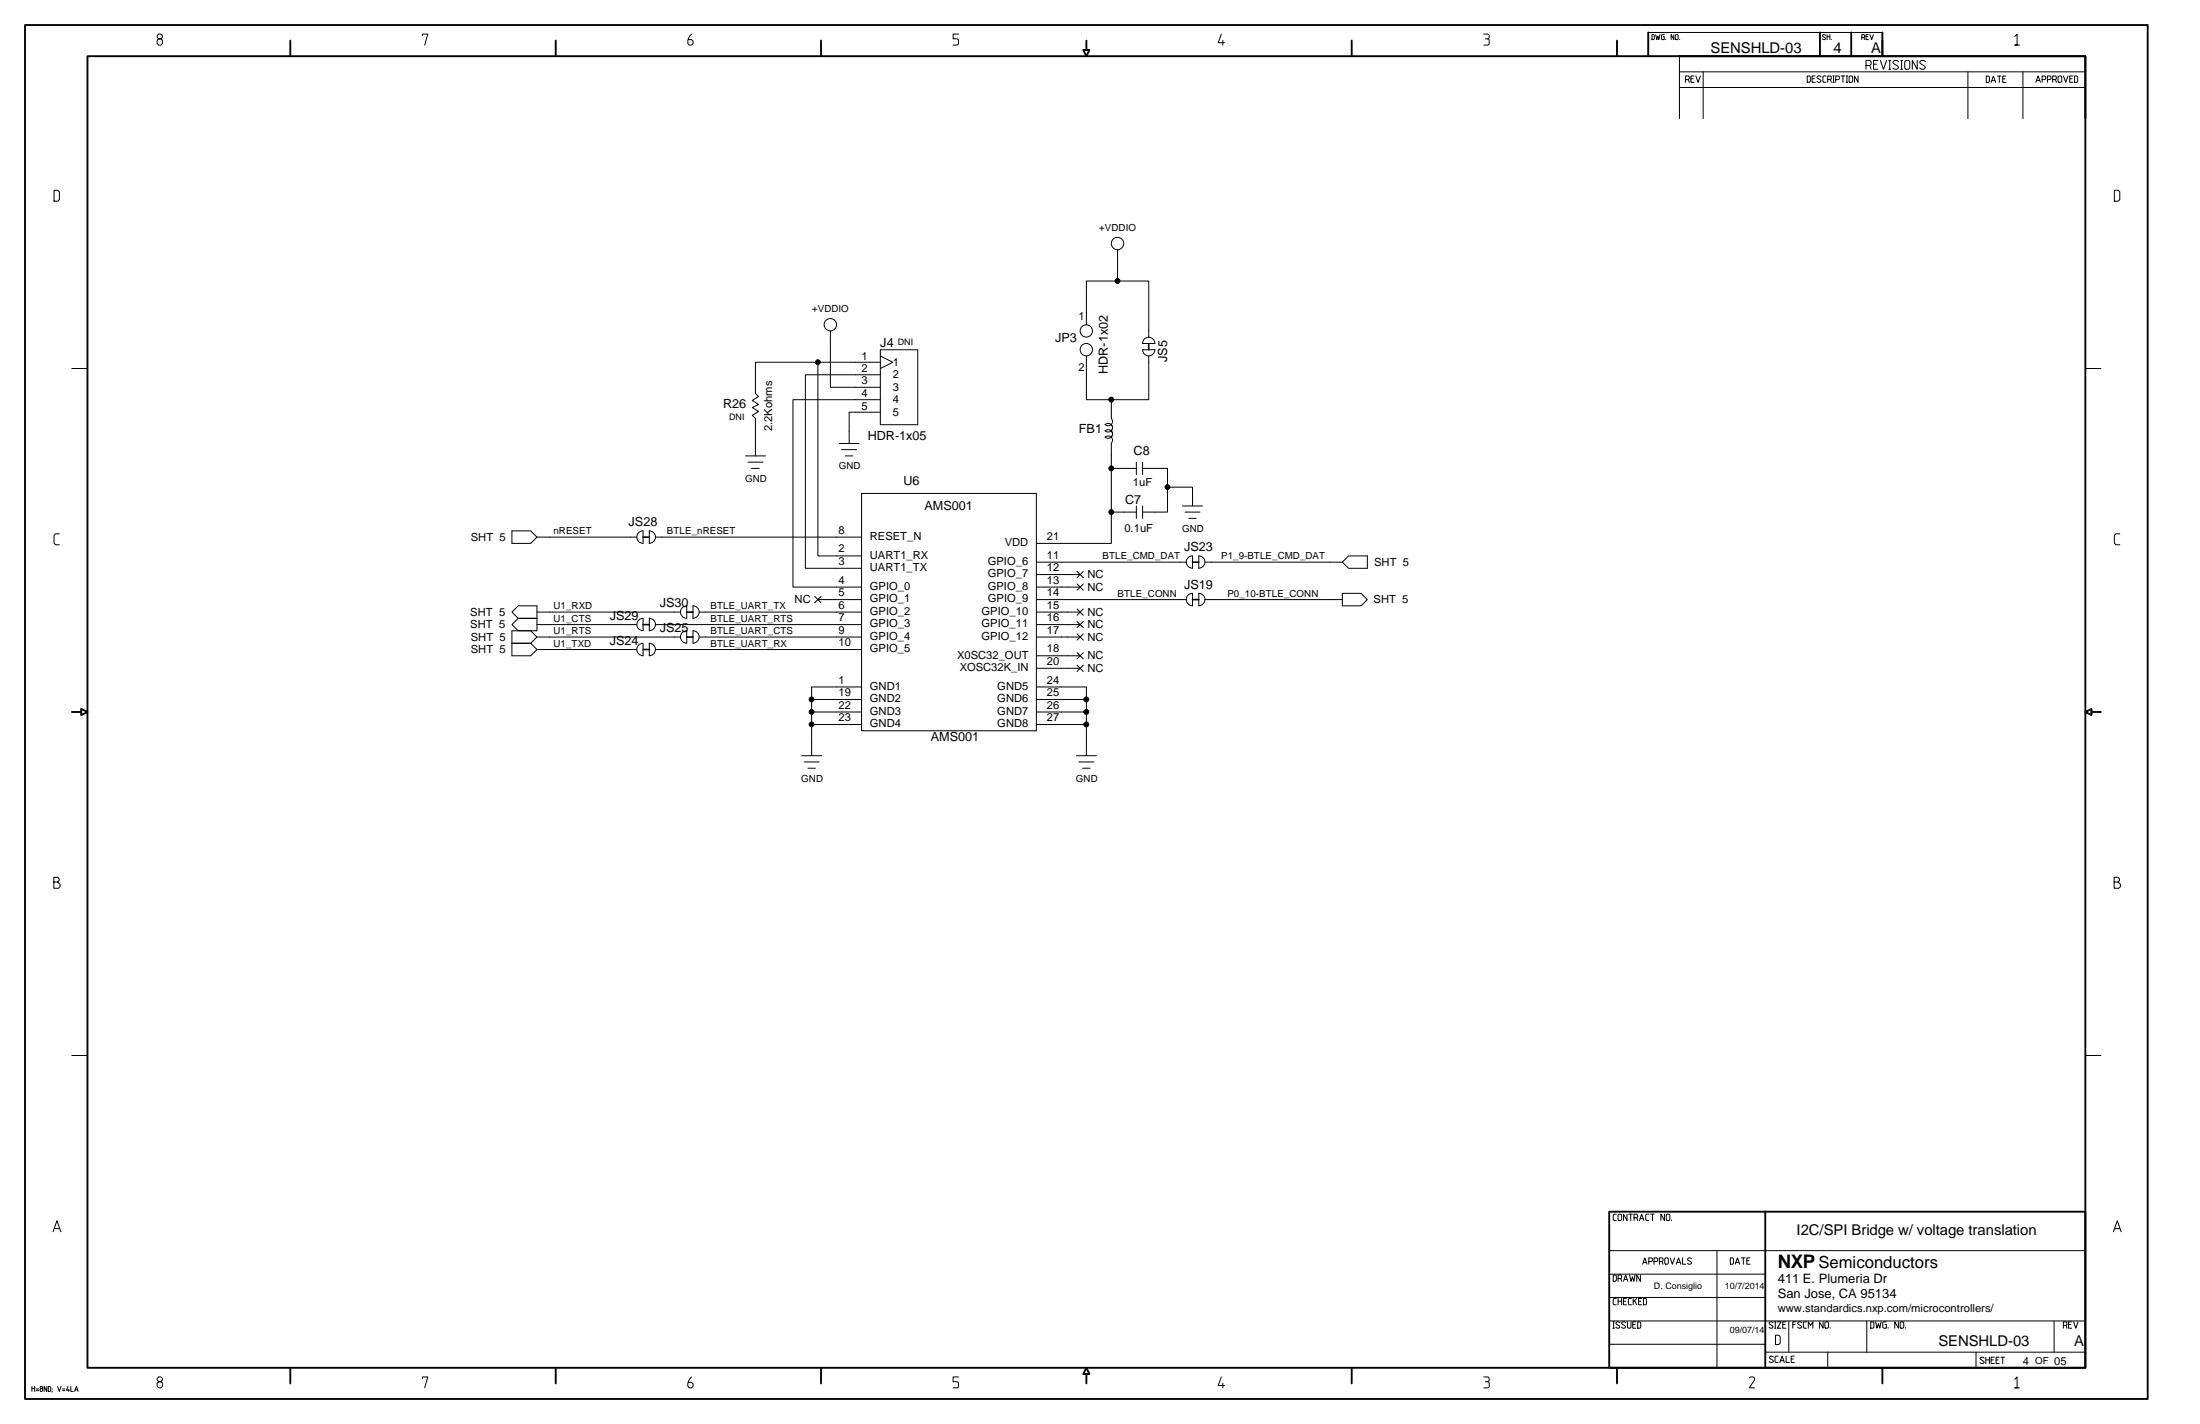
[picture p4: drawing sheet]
<svg xmlns="http://www.w3.org/2000/svg" width="432mm" height="279mm" viewBox="0 0 432 279" stroke-linecap="round" stroke-linejoin="round" font-family="sans-serif">
<g fill="none" stroke="#000" stroke-width=".2">
<path d="M31.1 6.7l-.3 .3v.3l.3 .3h.5l.3 .3v.6l-.3 .3h-.5l-.3-.3v-.6l.3-.3h.5l.3-.3v-.3l-.3-.3zM82.9 7v-.3h1.1l-.6 2.1M135.7 6.7a2.04 2.04 0 0 0-.7 1.8l.3 .3h.4l.3-.3v-.4l-.3-.3h-.6M188.1 6.7h-1v.9h.7l.3 .3-.1 .8-.9 .1M239.7 6.7l-.6 1.7h1.2M240 7.9v.9M291.2 6.7h.8a.55 .55 0 0 1 .2 .8l-.2 .1M291.5 7.6l.7 .1 .1 .8-.3 .3h-.8M324.2 6.8h.4l.1 .1v.7l-.1 .2h-.4zM325 6.8l.2 1 .2-.7 .2 .7 .2-1M326.6 6.8h-.4l-.1 .1 .1 .9h.4v-.6h-.1M326.9 7.7v.1"/>
<path d="M328.5 6.8v1l-.5-1v1M329 6.8l.4 .1v.7l-.2 .2-.4-.2v-.7zM329.6 11v12.3M329.6 17.2h79.7M329.6 14.1h79.7M329.7 7.7v.1M330.8 15.6h.6l.2-.1v-.4l-.2-.2h-.6v1.3M331.4 15.6l.2 .6M331.9 15.5h.4M332.5 14.9h-.6v1.3h.6M332.8 14.9l.5 1.3 .4-1.3M334.3 14.1v9.2"/>
<path d="M354.7 14.9h.5l.1 .2v.9l-.1 .2h-.5zM355.7 15.5h.4M356.3 14.9h-.6v1.3h.6M357.4 15.1a.47 .47 0 0 0-.8 .1l.7 .5v.3a.49 .49 0 0 1-.7 0M358.3 6.9l-.2-.1-.3 .1v.2l.5 .5-.2 .2-.4-.2M358.4 14.9h-.5l-.1 .2v.9l.1 .2h.5M358.6 7.2h.6M358.6 6.8v1M358.7 15.6h.6l.1-.1v-.4l-.1-.2h-.6v1.3M359.2 6.8v1M359.3 15.6l.1 .6M359.4 7.7v.1"/>
<path d="M359.7 16.2h.3M359.7 14.9h.3M359.9 14.9v1.3M360.3 15.6h.5l.2-.1v-.4l-.2-.2h-.5v1.3M361.4 14.9h.7M361.7 14.9v1.3M362.4 16.2h.2M362.4 14.9h.2M362.5 14.9v1.3M363.1 14.9h.4l.1 .2v.9l-.1 .2h-.4l-.2-.2v-.9zM364.7 14.9v1.3l-.7-1.3v1.3M365.4 7.3h.4l.2-.1-.2-.4h-.4v1"/>
<path d="M365.8 7.3l.2 .5M366.2 12.8h.8l.2-.2v-.5l-.2-.2h-.8v1.7M366.2 7.2h.4M366.7 6.8h-.5v1h.5M367 12.8l.2 .8M367 6.8l.3 1 .4-1M367.7 12.6h.6M368.6 11.9h-.9v1.7h.9M369.1 11.9l.6 1.7 .6-1.7M369.5 6.4h-46v4.6h46M370.7 13.6h.4M370.7 11.9h.4"/>
<path d="M370.9 11.9v1.7M372.6 12.1a.62 .62 0 0 0-1.1 .1l.1 .3 .9 .5 .1 .2-.1 .3a.7 .7 0 0 1-1-.2M373 13.6h.4M373 11.9h.4M373.2 11.9v1.7M374.1 11.9h.5l.2 .2v1.2l-.2 .3h-.5l-.3-.3v-1.2zM376.3 11.9v1.7l-1-1.7v1.7M377.9 12.1a.62 .62 0 0 0-1.1 .1l.1 .3 .9 .5 .1 .2-.1 .3a.68 .68 0 0 1-1-.2M386.2 14.1v9.2M389.8 14.9h.5l.2 .2v.9l-.2 .2h-.5zM390.8 16.2l.4-1.3 .5 1.3M391 15.8h.5"/>
<path d="M392 14.9h.7M392.4 14.9v1.3M393.1 15.5h.4M393.7 14.9h-.6v1.3h.6M395.5 7.2l.4-.5v2.1h-.4h.9M397 14.1v9.2M399.6 16.2l.4-1.3 .5 1.3M399.8 15.8h.5M400.8 15.6h.5l.2-.1v-.4l-.2-.2h-.5v1.3M401.8 15.6h.6l.1-.1v-.4l-.1-.2h-.6v1.3M402.9 15.6h.5l.2-.1v-.4l-.2-.2h-.5v1.3M403.4 15.6l.2 .6"/>
<path d="M404.1 14.9h.4l.2 .2v.9l-.2 .2h-.4l-.2-.2v-.9zM405 14.9l.4 1.3 .5-1.3M406.2 15.5h.5M406.8 14.9h-.6v1.3h.6M407.2 14.9h.4l.2 .2v.9l-.2 .2h-.4zM10.6 37.3h.8l.3 .4v1.5l-.3 .3h-.8zM415 37.3h.8l.3 .4v1.5l-.3 .3h-.8zM219.4 49v6.1M14.1 72.3h3.1M160.5 71.1v38h8.6M163 64.9v11.1h9.8M172.8 78.4h-17.2v36.8h13.5"/>
<path d="M172.8 73.5h-14.7v38h11M172.8 71.1h-24.5v6.1l.6 .6-1.2 .8 1.2 .8-1.2 .6 1.2 .7-1.2 .8 .6 .6v7.4M172.8 68.6h7.3v14.7h-7.3zM172.8 69.9l2.4 1.2-2.4 1.2M213.2 63.7v-8.6h12.3v11.1M218.1 78.4v3.7a.85 .85 0 0 1 0 1.2 .85 .85 0 0 1-1.2 0M224.3 68.6a1.21 1.21 0 0 0 1.2 1.2 1.21 1.21 0 0 0 1.2-1.2M224.3 68.6h2.4M224.8 66.4a1.21 1.21 0 0 1 1.9 1h-2.4v-.4zM225.5 69.8v8.6h-12.3v-8.5M409.3 72.3h3M146.3 89.5h3.9"/>
<path d="M146.8 90.7h3M147.5 91.9h1.5M164.7 87h3.9M165.2 88.2h2.9M165.9 89.5h1.5M169.1 96.8h34.3v46.6h-34.3zM172.8 80.9h-6.1v6.1M216.9 85.8a.88 .88 0 0 1 1.2 0 .88 .88 0 0 1 0 1.2v19.6h-14.7M216.9 83.3a.85 .85 0 0 1 1.2 0 .85 .85 0 0 1 0 1.2M216.9 84.5a.85 .85 0 0 1 1.2 0 .85 .85 0 0 1 0 1.2M218.1 83.3a.85 .85 0 0 1 0 1.2 .85 .85 0 0 1-1.2 0M218.1 84.5a.85 .85 0 0 1 0 1.3 .85 .85 0 0 1-1.2-.1"/>
<path d="M218.1 91.9h4.9M223 90.7v2.4M223 99.3v2.4M224.3 90.7v2.4M224.3 99.3v2.4M224.3 91.9h4.9v8.6h-4.9M229.2 95.6h4.9v3.7M232.1 99.3h3.9M11.7 104.7h-.8l-.3 .4v1.5l.3 .3h.8M100.5 104.2h3.7l1.2 1.2-1.2 1.2h-3.7zM105.4 105.4h19.6M126.2 106.6a1.22 1.22 0 0 1-1.2-1.2 1.22 1.22 0 0 1 1.2-1.2v2.4"/>
<path d="M127.4 106.6a1.22 1.22 0 0 0 1.3-1.2 1.22 1.22 0 0 0-1.3-1.2v2.4M159.9 117l1.2 1.3M160.5 117.6h8.6M161.1 117l-1.2 1.3M169.1 105.4h-40.4M203.4 110.3h29.4M203.4 117.6h29.4M203.4 112.7h8.6M203.4 115.2h8.6M211.4 112.1l1.2 1.2M211.4 114.6l1.2 1.2M211.4 119.5l1.2 1.2"/>
<path d="M212.6 112.1l-1.2 1.2M212.6 114.6l-1.2 1.2M212.6 119.5l-1.2 1.2M218.1 100.5h4.9M232.6 100.5h2.9M233.1 109.6l.6-.5h.3v2.4a1.21 1.21 0 0 1-.9-1.9zM233.3 101.7h1.5M234 118.9a1.22 1.22 0 0 1-1.2-1.3 1.22 1.22 0 0 1 1.2-1.2l.1 2.5M235.3 109.1a1.21 1.21 0 0 1 1.2 1.2 1.21 1.21 0 0 1-1.2 1.2zM235.3 118.9a1.22 1.22 0 0 0 1.2-1.3 1.22 1.22 0 0 0-1.2-1.2v2.5M236.5 110.3h27M263.5 117.6h-27"/>
<path d="M263.5 110.3l1.2-1.2h3.7v2.4h-3.7zM263.5 116.4h3.6l1.3 1.2-1.3 1.3h-3.6zM416.1 104.7h-.8l-.3 .4v1.5l.3 .3h.8M100.5 120.1l1.2-1.2h3.7v4.9h-3.7l-1.2-1.2 1.2-1.3h3.7h-3.7zM100.5 123.8h3.7l1.2 1.2-1.2 1.2h-3.7h3.7l1.2 1.2-1.2 1.3h-3.7zM105.4 120.1h28.2M105.4 125h28.2M105.4 127.4h19.6M125 122.6h-19.6M125.2 121.8l.6-.4 .4-.1v2.4a1.21 1.21 0 0 1-1-1.9zM125.2 126.7l.6-.4 .4-.1v2.5a1.22 1.22 0 0 1-1-2zM127.4 121.3a1.21 1.21 0 0 1 1.3 1.2 1.21 1.21 0 0 1-1.3 1.2z"/>
<path d="M127.4 126.2a1.22 1.22 0 0 1 1.3 1.2 1.22 1.22 0 0 1-1.3 1.3zM133.8 124.3l.6-.5h.4v2.4a1.22 1.22 0 0 1-1-1.9zM134.8 121.3a1.22 1.22 0 0 1-1.2-1.2 1.22 1.22 0 0 1 1.2-1.2v2.4M136 121.3a1.22 1.22 0 0 0 1.2-1.2 1.22 1.22 0 0 0-1.2-1.2v2.4M136 123.8a1.22 1.22 0 0 1 1.2 1.2 1.22 1.22 0 0 1-1.2 1.2zM159.3 137.2h9.8M169.1 134.8h-9.8v13.5M169.1 139.7h-9.8M169.1 120.1h-31.9M169.1 122.6h-40.4M169.1 125h-31.9M169.1 127.4h-40.4"/>
<path d="M203.4 134.8h9.8v13.5M203.4 137.2h9.8M203.4 139.7h9.8M203.4 120.1h8.6M203.4 122.6h8.6M203.4 125h8.6M203.4 128.7h8.6M203.4 131.1h8.6M211.4 121.9l1.2 1.2M211.4 124.4l1.2 1.2M211.4 128.1l1.2 1.2M211.4 130.5l1.2 1.2"/>
<path d="M212.6 121.9l-1.2 1.2M212.6 124.4l-1.2 1.2M212.6 128.1l-1.2 1.2M212.6 130.5l-1.2 1.2M157.4 148.3h3.9M157.8 149.5h3M158.6 150.7h1.4M169.1 142.2h-9.8M203.4 142.2h9.8M211.3 148.3h3.9M211.8 149.5h2.9M212.5 150.7h1.5"/>
<path d="M10.6 173.1h.7l.3-.4v-.3l-.3-.3h-.7v2.2h.9l.3-.3v-.5l-.5-.4M415 173.1h.7l.3-.4v-.3l-.3-.3h-.7v2.2h.9l.3-.3v-.5l-.5-.4M14.1 207.1h3.1M409.3 207.1h3M317.2 238.2h-.4l-.2 .2v.9l.2 .2h.4M317.8 238.2h.3l.2 .2v.9l-.2 .2h-.3l-.2-.2v-.9zM319.3 238.2v1.3l-.7-1.3v1.3M319.7 238.2h.7M320.1 238.2v1.3M320.7 238.9h.5l.2-.1v-.4l-.2-.2h-.5v1.3M321.2 238.9l.2 .6M321.8 239.5l.4-1.3 .4 1.3"/>
<path d="M321.9 239.1h.6M323.6 238.2h-.4l-.2 .2v.9l.2 .2h.4M324 238.2h.7M324.3 238.2v1.3M326.7 238.2v1.3l-.7-1.3v1.3M327.2 238.2h.4l.1 .2v.9l-.1 .2h-.4l-.2-.2v-.9zM328.1 239.4v.1M10.4 241.7l.8-2.2 .7 2.2M10.7 241.1h.9M315.8 245.4h93.5M315.8 254.6h30.7M315.8 250h30.7"/>
<path d="M315.8 259.2h93.5M316.6 259.4h.3M316.6 250.2h.5l.1 .1v.9l-.1 .2h-.5zM316.7 259.4v1.2M317.2 254.8h-.4l-.2 .1v.9l.2 .2h.4M317.6 255.3h.7M317.6 250.9h.5l.2-.2v-.4l-.2-.1h-.5v1.2M317.6 254.8v1.2M317.9 259.5a.47 .47 0 0 0-.8 .1l.7 .6 .1 .1-.1 .2a.47 .47 0 0 1-.7-.1M318.1 250.9l.2 .5M318.3 254.8v1.2M318.6 255.3h.5"/>
<path d="M318.6 251.4l.5-1.2 .4 1.2M318.8 251h.5M319.1 259.5a.47 .47 0 0 0-.8 .1l.7 .6v.3a.49 .49 0 0 1-.7-.1M319.2 254.8h-.6v1.2h.6M319.4 259.4v1l.2 .2h.4l.1-.2v-1M319.8 250.2l.3 1.2 .3-.9 .3 .9 .2-1.2M320.2 254.8h-.4l-.2 .1v.9l.2 .2h.4M320.5 259.9h.4M320.5 254.8v1.2M320.8 255.2l.4 .8M321.1 259.4h-.6v1.2h.6M321.2 254.8l-.7 .7"/>
<path d="M321.4 259.4h.5l.1 .1v.9l-.1 .2h-.5zM321.6 255.3h.4M322 250.2v1.2l-.8-1.2v1.2M322.2 254.8h-.6v1.2h.6M322.4 248.1l.4-1.3 .5 1.3M322.6 254.8h.4l.2 .1v.9l-.2 .2h-.4zM322.6 247.7h.5M323.6 247.5h.5l.2-.1v-.4l-.2-.2h-.5v1.3M324.6 247.5h.6l.2-.1v-.4l-.2-.2h-.6v1.3M325.7 247.5h.5l.2-.1v-.4l-.2-.2h-.5v1.3M326.2 247.5l.2 .6M326.9 246.8h.4l.1 .2v.9l-.1 .2h-.4l-.2-.2v-.9z"/>
<path d="M327.8 246.8l.4 1.3 .5-1.3M329 248.1l.5-1.3 .4 1.3M329.2 247.7h.5M330.2 246.8v1.3h.7M332 247a.47 .47 0 0 0-.8 .1l.8 .7-.3 .3-.5-.2M337 245.4v23M339.6 246.8h.5l.1 .2v.9l-.1 .2h-.5zM340.6 248.1l.4-1.3 .5 1.3M340.7 247.7h.6M341.8 246.8h.7M342.2 246.8v1.3M342.9 247.4h.4"/>
<path d="M343.5 246.8h-.6v1.3h.6M348 259.5a.47 .47 0 0 0-.8 .1l.8 .7-.3 .3-.5-.2M348.3 259.4h.3M348.4 259.4v1.2M348.8 259.4h.8l-.8 1.2h.8M349.9 259.9h.5M350.5 259.4h-.6v1.2h.6M351.1 259.2v6.1M351.9 259.9h.4M352.5 259.4h-.6v1.2M353.6 259.5a.47 .47 0 0 0-.8 .1l.8 .7a.45 .45 0 0 1-.3 .3 .45 .45 0 0 1-.5-.2M354.6 259.4h-.5l-.2 .1v.9l.2 .2h.5"/>
<path d="M357.8 259.4v1.2l-.7-1.2v1.2M358.3 259.4h.4l.2 .1v.9l-.2 .2h-.4l-.1-.2v-.9zM366.4 259.2v6.1M367.2 259.4h.4l.2 .1v.9l-.2 .2h-.4zM368.1 259.4l.3 1.2 .3-.9 .3 .9 .2-1.2M370.2 259.4h-.5l-.2 .1v.9l.2 .2h.5v-.7h-.2M372.6 259.4v1.2l-.7-1.2v1.2M373.1 259.4h.4l.2 .1v.9l-.2 .2h-.4l-.2-.2v-.9zM403.2 259.2v6.1M406 259.9h.4M406.6 259.4h-.6v1.2h.6M407 259.4l.4 1.2 .5-1.2"/>
<path d="M414.8 241.7l.8-2.2 .7 2.2M415.1 241.1h.9M6.3 272v1M6.3 272.4h.5M6.8 272v1M7.1 272.9h.5M7.1 272.5h.5M8 272l-.1 .3 .4 .3-.1 .4h-.2l-.1-.4 .3-.2 .1-.2zM9.2 272v1l-.5-1v1M9.5 272l.4 .2v.7l-.1 .1h-.3zM10.2 272.9v.2M10.2 272.5v.1"/>
<path d="M11.3 272l.3 1 .4-1M12.3 272.9h.4M12.3 272.5h.4M13.3 272l-.2 .8h.5M13.5 272.6v.4M13.9 272v1h.5M14.6 273l.4-1 .3 1M14.8 272.7h.4M31.1 270.2l-.3 .3v.3l.3 .3h.5l.3 .3v.6l-.3 .3h-.5l-.3-.3v-.6l.3-.3h.5l.3-.3v-.3l-.3-.3zM82.9 270.5v-.3h1.1l-.6 2.1M135.7 270.2a2.03 2.03 0 0 0-.7 1.8l.3 .3h.4l.3-.3v-.4l-.3-.4h-.6M188.1 270.2h-1v.9h.7l.3 .3-.1 .8-.9 .1"/>
<path d="M239.7 270.2l-.6 1.6h1.2M240 271.4v.9M291.2 270.2h.8a.5 .5 0 0 1 .3 .4 .5 .5 0 0 1-.3 .5M291.5 271.1l.7 .1 .1 .8-.3 .3h-.8M315.8 263.8h30.7M316.6 260.6h.3M343.3 270.3l.3-.1h.5l.2 .1 .1 .2v.3l-1.1 1.5h1.1M346.5 265.3h62.8M348.1 266.3a.47 .47 0 0 0-.8 .1l.8 .7a.45 .45 0 0 1-.8 0M348.3 260.6h.3M348.5 262h.6l.3 .3v1.2l-.3 .3h-.6zM349 266.1h-.4l-.2 .2v.8l.2 .2h.4"/>
<path d="M349.3 267.3l.5-1.2 .4 1.2M349.5 267h.6M350.6 266.1v1.2h.6M351.6 266.6h.4M352.2 266.1h-.6v1.2h.6M354.9 260.6v-1.2l.5 .7 .4-.7v1.2M358.7 265.3v3.1M359.2 260.5v.1M370.6 260.5v.1M374 260.5v.1M387.8 265.3v3.1M389.4 266.5l-.5-.2-.3 .3 .7 .5 .1 .2-.1 .1a.47 .47 0 0 1-.7-.1"/>
<path d="M389.8 266.3v1.2M389.8 266.8h.7M390.5 266.3v1.2M390.8 266.8h.4M391.4 266.3h-.6v1.2h.6M391.8 266.8h.4M392.4 266.3h-.6v1.2h.6M392.7 266.3h.7M393.1 266.3v1.2M395.5 270.6l.4-.4v2.1h-.4h.9M405 260.1h.5l.2-.2v-.4l-.2-.1h-.5v1.2M405.5 260.1l.2 .5"/>
<circle cx="219.3" cy="47.8" r="1.22"/>
<circle cx="163" cy="63.7" r="1.21"/>
<circle cx="213.2" cy="68.6" r="1.21"/>
<circle cx="213.2" cy="64.9" r="1.21"/>
</g>
<g fill="#000" stroke="#000" stroke-width=".2">
<circle cx="219.3" cy="55.1" r=".48"/>
<circle cx="160.5" cy="71.1" r=".48"/>
<circle cx="218.1" cy="78.4" r=".48"/>
<circle cx="218.1" cy="91.9" r=".48"/>
<circle cx="229.1" cy="95.6" r=".48"/>
<circle cx="218.1" cy="100.5" r=".48"/>
<circle cx="159.3" cy="139.7" r=".48"/>
<circle cx="159.3" cy="137.2" r=".48"/>
<circle cx="213.2" cy="139.7" r=".48"/>
<circle cx="213.2" cy="137.2" r=".48"/>
<circle cx="159.3" cy="142.1" r=".48"/>
<circle cx="213.2" cy="142.1" r=".48"/>
</g>
<g fill="none" stroke="#000" stroke-width=".37">
<path d="M4.9 4.9h416.6v269.6h-416.6zM17.2 11h392.1v257.4h-392.1zM57 8v3M109.1 8v3M161.1 8v3M213.2 8v1.8h-.6l.6 1.2 .6-1.2h-.6M265.3 8v3M317.4 8v3M323.5 6.4v4.6M329.6 11h79.7v12.3M357.2 6.4v4.6M363.3 6.4v4.6"/>
<path d="M369.5 6.4v4.6M14.1 139.7h1.8v.6l1.3-.6-1.3-.6v.6M410.5 139.7v.6l-1.2-.6 1.2-.6v.6h1.8M315.8 237.7h93.5v30.7h-93.5zM346.5 237.7v30.7M57 268.4v3M109.1 268.4v3M161.1 268.4v3M213.2 269.6h-.6l.6-1.2 .6 1.2h-.6v1.8M265.3 268.4v3M317.4 268.4v3M369.5 268.4v3"/>
</g>
<path d="M225.5 67.4v1.2M126.2 105.4h1.2M234.1 110.3h1.2M234.1 117.6h1.2M126.2 122.6h1.2M126.2 127.4h1.2M134.8 120.1h1.2M134.8 125h1.2" fill="none" stroke="#000" stroke-width=".32"/>
<text font-size="3.7" x="348.9" y="248.7">NXP</text>
<text font-size="3.3" x="356.9" y="248.8">Semiconductors</text>
<g font-size="2.9">
<text x="335.7" y="10.5">SENSHLD-03</text>
<text x="359.9" y="10.5">4</text>
<text x="367.3" y="10.5">A</text>
<text x="352.6" y="242.4">I2C/SPI Bridge w/ voltage translation</text>
<text x="380.5" y="264.1">SENSHLD-03</text>
<text x="407.1" y="264.1">A</text>
</g>
<g font-size="2.5">
<text x="172.8" y="68">J4</text>
<text x="207.1" y="67.2">JP3</text>
<text x="229.1" y="71.1" transform="rotate(-90 229.1 71.1)">JS5</text>
<text x="217.4" y="73.4" transform="rotate(-90 217.4 73.4)">HDR-1x02</text>
<text x="141.9" y="80.1">R26</text>
<text x="170.3" y="86.4">HDR-1x05</text>
<text x="211.8" y="85">FB1</text>
<text x="222.5" y="89.2">C8</text>
<text x="177.3" y="95.2">U6</text>
<text x="181.5" y="100.1">AMS001</text>
<text x="220.9" y="99">C7</text>
<text x="123.4" y="103.2">JS28</text>
<text x="232.4" y="108.1">JS23</text>
<text x="129.5" y="119.1">JS30</text>
<text x="232.4" y="115.5">JS19</text>
<text x="119.7" y="121.6">JS29</text>
<text x="129.5" y="124.1">JS25</text>
<text x="119.7" y="126.5">JS24</text>
<text x="182.7" y="145.4">AMS001</text>
<text x="348.9" y="251.8">411 E. Plumeria Dr</text>
<text x="348.9" y="254.7">San Jose, CA 95134</text>
</g>
<g font-size="2.2">
<text x="211.7" y="62.8">1</text>
<text x="169.1" y="70.5">1</text>
<text x="175.2" y="71.8">1</text>
<text x="169.1" y="77.9">4</text>
<text x="169.1" y="75.4">3</text>
<text x="169.1" y="73">2</text>
<text x="175.2" y="76.7">3</text>
<text x="175.2" y="74.3">2</text>
<text x="211.7" y="72.7">2</text>
<text x="169.1" y="80.3">5</text>
<text x="175.2" y="81.6">5</text>
<text x="175.2" y="79.1">4</text>
<text x="151.6" y="84.6" transform="rotate(-90 151.6 84.6)">2.2Kohms</text>
<text x="222.4" y="95.4">1uF</text>
<text x="92.4" y="106.1">SHT 5</text>
<text x="164.6" y="104.7">8</text>
<text x="170.7" y="105.9">RESET_N</text>
<text x="197.2" y="107.2">VDD</text>
<text x="205.5" y="105.9">21</text>
<text x="220.7" y="104.5">0.1uF</text>
<text x="164.6" y="108.4">2</text>
<text x="164.6" y="110.8">3</text>
<text x="170.7" y="112.1">UART1_TX</text>
<text x="170.7" y="109.6">UART1_RX</text>
<text x="193.9" y="113.3">GPIO_7</text>
<text x="193.9" y="110.8">GPIO_6</text>
<text x="205.5" y="109.6">11</text>
<text x="205.5" y="112.1">12</text>
<text x="213.4" y="113.5">NC</text>
<text x="269.7" y="111">SHT 5</text>
<text x="156" y="118.4">NC</text>
<text x="164.6" y="114.5">4</text>
<text x="164.6" y="117">5</text>
<text x="164.6" y="119.4">6</text>
<text x="170.7" y="118.2">GPIO_1</text>
<text x="170.7" y="115.7">GPIO_0</text>
<text x="193.9" y="115.7">GPIO_8</text>
<text x="193.9" y="118.2">GPIO_9</text>
<text x="205.5" y="114.5">13</text>
<text x="205.5" y="117">14</text>
<text x="205.5" y="119.4">15</text>
<text x="213.4" y="115.9">NC</text>
<text x="269.6" y="118.4">SHT 5</text>
<text x="92.3" y="120.8">SHT 5</text>
<text x="92.3" y="123.3">SHT 5</text>
<text x="92.4" y="125.7">SHT 5</text>
<text x="164.6" y="121.9">7</text>
<text x="164.6" y="124.3">9</text>
<text x="170.7" y="120.6">GPIO_2</text>
<text x="170.7" y="123.1">GPIO_3</text>
<text x="170.7" y="125.5">GPIO_4</text>
<text x="192.7" y="125.5">GPIO_12</text>
<text x="192.7" y="120.6">GPIO_10</text>
<text x="192.7" y="123.1">GPIO_11</text>
<text x="205.5" y="121.9">16</text>
<text x="205.5" y="124.3">17</text>
<text x="213.4" y="120.8">NC</text>
<text x="213.4" y="123.3">NC</text>
<text x="213.4" y="125.7">NC</text>
<text x="92.4" y="128.2">SHT 5</text>
<text x="164.6" y="126.8">10</text>
<text x="170.7" y="128">GPIO_5</text>
<text x="187.9" y="129.2">X0SC32_OUT</text>
<text x="188.4" y="131.7">XOSC32K_IN</text>
<text x="205.5" y="130.5">20</text>
<text x="205.5" y="128">18</text>
<text x="213.4" y="129.4">NC</text>
<text x="213.4" y="131.8">NC</text>
<text x="164.6" y="136.6">19</text>
<text x="164.6" y="134.1">1</text>
<text x="170.7" y="137.8">GND2</text>
<text x="170.7" y="135.3">GND1</text>
<text x="195.7" y="135.3">GND5</text>
<text x="195.7" y="137.8">GND6</text>
<text x="205.5" y="136.6">25</text>
<text x="205.5" y="134.1">24</text>
<text x="164.6" y="141.5">23</text>
<text x="164.6" y="139">22</text>
<text x="170.7" y="140.2">GND3</text>
<text x="170.7" y="142.7">GND4</text>
<text x="195.7" y="142.7">GND8</text>
<text x="195.7" y="140.2">GND7</text>
<text x="205.5" y="141.5">27</text>
<text x="205.5" y="139">26</text>
<text x="348.9" y="257.5">www.standardics.nxp.com/microcontrollers/</text>
<text x="397" y="267.7">4</text>
<text x="403.2" y="267.7">05</text>
</g>
<g font-size="1.9">
<text x="215.8" y="45.3">+VDDIO</text>
<text x="159.4" y="61.3">+VDDIO</text>
<text x="146.2" y="94.6">GND</text>
<text x="164.6" y="92.1">GND</text>
<text x="108.6" y="104.8">nRESET</text>
<text x="130.9" y="104.8">BTLE_nRESET</text>
<text x="232" y="104.4">GND</text>
<text x="216.4" y="109.7">BTLE_CMD_DAT</text>
<text x="239.7" y="109.7">P1_9-BTLE_CMD_DAT</text>
<text x="108.6" y="119.5">U1_RXD</text>
<text x="139.5" y="119.5">BTLE_UART_TX</text>
<text x="219.4" y="117.1">BTLE_CONN</text>
<text x="240.9" y="117.1">P0_10-BTLE_CONN</text>
<text x="108.6" y="122">U1_CTS</text>
<text x="108.6" y="124.4">U1_RTS</text>
<text x="139.5" y="122">BTLE_UART_RTS</text>
<text x="139.5" y="124.4">BTLE_UART_CTS</text>
<text x="108.6" y="126.9">U1_TXD</text>
<text x="139.5" y="126.9">BTLE_UART_RX</text>
<text x="157.3" y="153.4">GND</text>
<text x="211.2" y="153.4">GND</text>
<text x="399.5" y="267.7">OF</text>
</g>
<g font-size="1.8">
<text x="176.2" y="67.7">DNI</text>
<text x="143.1" y="82.5">DNI</text>
<text x="324.6" y="253">D. Consiglio</text>
<text x="338.6" y="253">10/7/2014</text>
<text x="339.5" y="261.6">09/07/14</text>
</g>
</svg>
